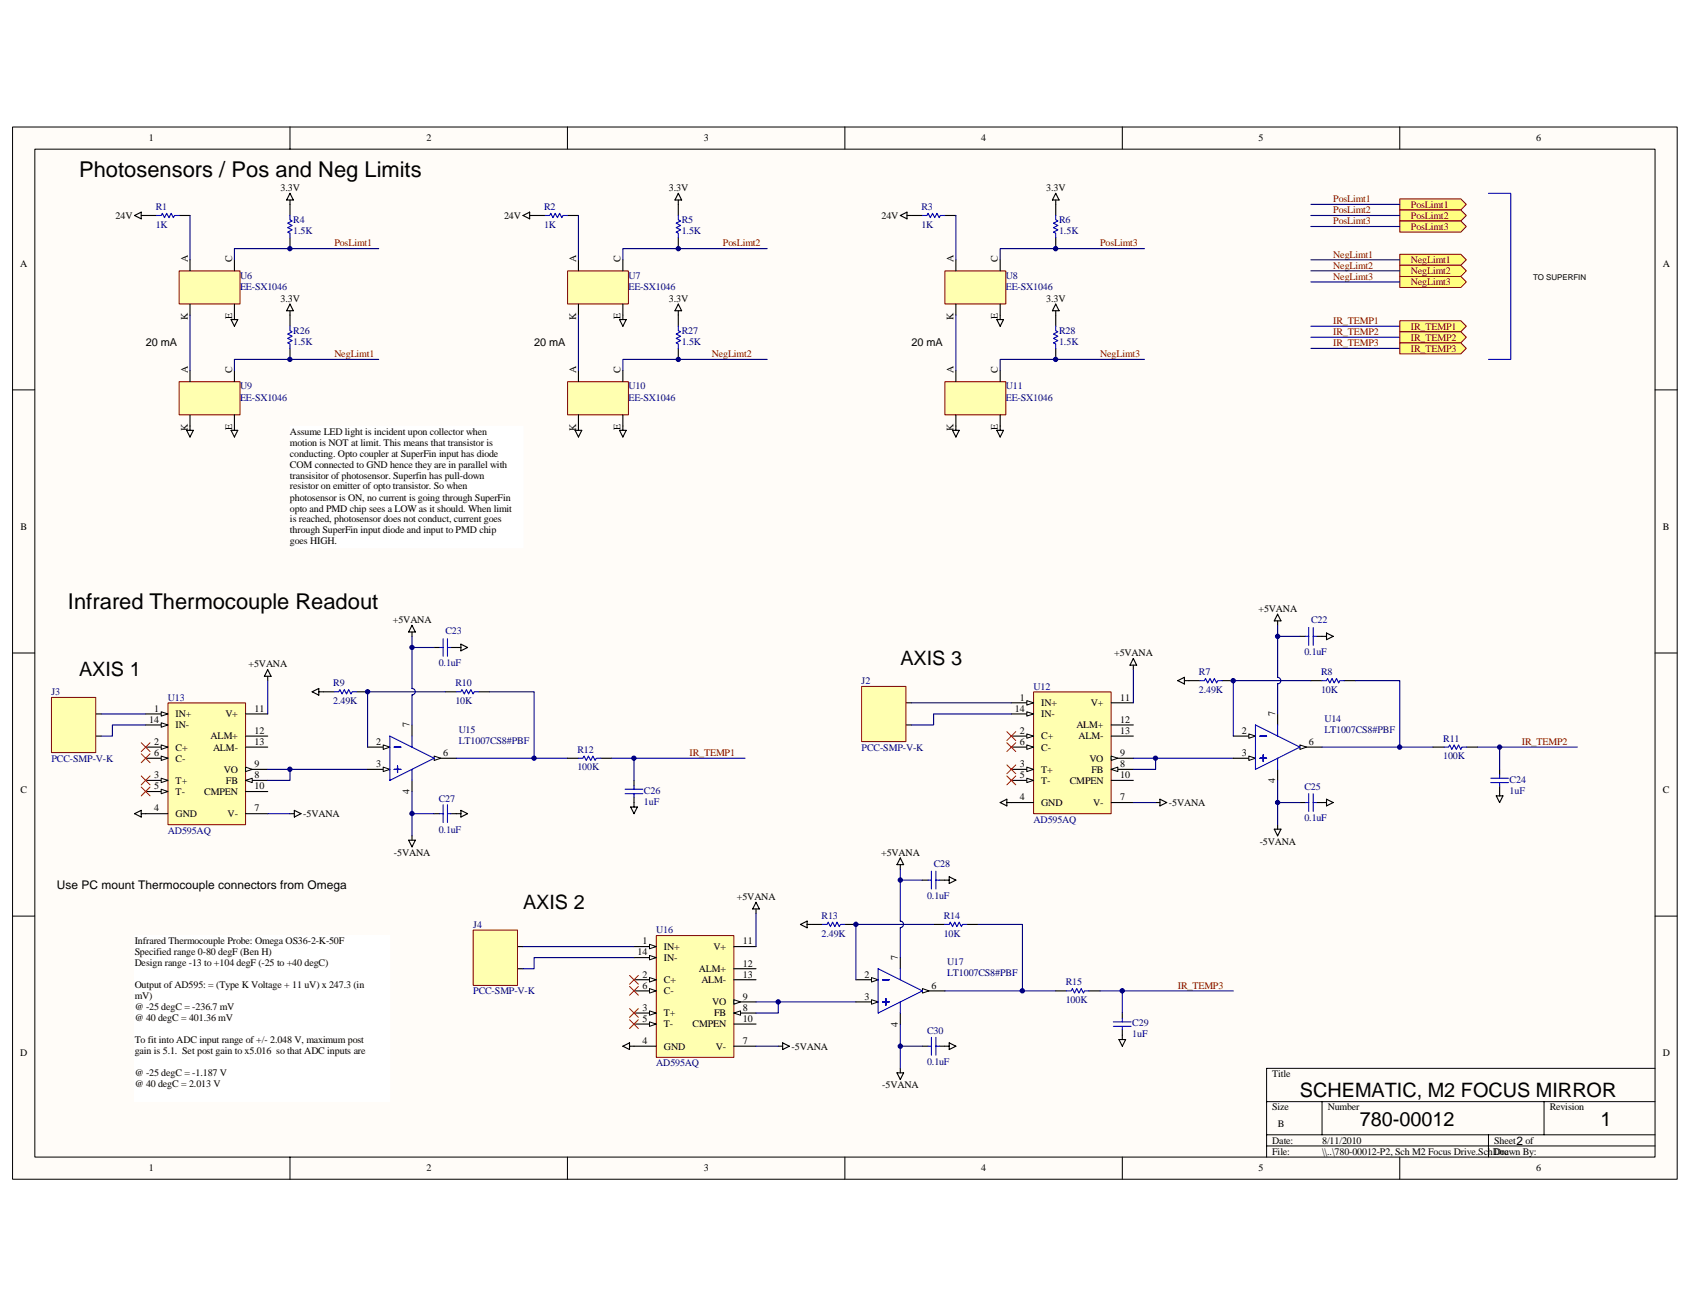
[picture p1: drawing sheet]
<svg xmlns="http://www.w3.org/2000/svg" width="279mm" height="216mm" viewBox="0 0 279 216" stroke-linecap="round" stroke-linejoin="round" font-family="sans-serif">
<path d="M2.1 21h275.2v173.9h-275.2z" fill="#fffcf8"/>
<path d="M2.1 21h275.2v173.9h-275.2z" fill="none" stroke="#000" stroke-width=".17"/>
<path d="M5.8 24.7h267.8v166.6h-267.8z" fill="#fffcf8"/>
<g fill="none" stroke="#000" stroke-width=".17">
<path d="M5.8 24.7h267.8v166.6h-267.8zM47.9 21v3.6M93.8 21v3.6M139.7 21v3.6M185.5 21v3.6M231.4 21v3.6M2.1 64.5h3.6M273.6 64.5h3.7M2.1 107.9h3.6M273.6 107.9h3.7M2.1 151.4h3.6M273.6 151.4h3.7"/>
<path d="M273.6 176.6h-64.2v14.7M47.9 191.3v3.6M93.8 191.3v3.6M139.7 191.3v3.6M185.5 191.3v3.6M209.4 182.1h64.2M209.4 187.6h64.2M209.4 189.4h64.2M218.6 182.1v5.5M231.4 191.3v3.6M246.1 187.6v3.7M255.3 182.1v5.5"/>
</g>
<path d="M27.8 116.2h12.8v20.1h-12.8z" fill="#ffffb0"/>
<path d="M27.8 116.2h12.8v20.1h-12.8z" fill="none" stroke="#800000" stroke-width=".17"/>
<path d="M24.1 118h3.6" fill="none" stroke="#000" stroke-width=".18"/>
<path d="M26.6 117.7l1.1 .3-1.1 .4z" fill="#fffcf8" stroke="#000" stroke-width=".17"/>
<path d="M24.1 123.5h3.6" fill="none" stroke="#000" stroke-width=".18"/>
<path d="M26.6 123.1l1.1 .4-1.1 .4z" fill="#fffcf8" stroke="#000" stroke-width=".17"/>
<path d="M24.1 129h3.6" fill="none" stroke="#000" stroke-width=".18"/>
<path d="M26.6 128.7l1.1 .3-1.1 .4z" fill="#fffcf8" stroke="#000" stroke-width=".17"/>
<path d="M24.1 134.5h3.6M24.1 130.9h3.6" fill="none" stroke="#000" stroke-width=".18"/>
<path d="M26.6 130.5l1.1 .4-1.1 .3z" fill="#fffcf8" stroke="#000" stroke-width=".17"/>
<path d="M24.1 125.3h3.6" fill="none" stroke="#000" stroke-width=".18"/>
<path d="M26.6 125l1.1 .3-1.1 .4z" fill="#fffcf8" stroke="#000" stroke-width=".17"/>
<path d="M40.6 134.5h3.7M40.6 129h3.7" fill="none" stroke="#000" stroke-width=".18"/>
<path d="M40.6 129l1.1-.3v.7z" fill="#fffcf8" stroke="#000" stroke-width=".17"/>
<path d="M40.6 127.2h3.7" fill="none" stroke="#000" stroke-width=".18"/>
<path d="M40.6 126.8l1.1 .4-1.1 .4z" fill="#fffcf8" stroke="#000" stroke-width=".17"/>
<path d="M24.1 119.8h3.6M40.6 118h3.7M40.6 130.9h3.7M40.6 121.7h3.7M40.6 123.5h3.7" fill="none" stroke="#000" stroke-width=".18"/>
<path d="M26.6 119.5l1.1 .3-1.1 .4z" fill="#fffcf8" stroke="#000" stroke-width=".17"/>
<path d="M44.3 127.2h16.5M47.9 127.2v1.8h-3.6" fill="none" stroke="#000080" stroke-width=".18"/>
<path d="M22.2 134.5l1.1-.5v1.1zM23.3 134.5h.8M60.8 123.5h3.7" fill="none" stroke="#000" stroke-width=".18"/>
<path d="M63.4 123.1l1.1 .4-1.1 .4z" fill="#fffcf8" stroke="#000" stroke-width=".17"/>
<path d="M60.8 127.2h3.7" fill="none" stroke="#000" stroke-width=".18"/>
<path d="M63.4 126.8l1.1 .4-1.1 .4z" fill="#fffcf8" stroke="#000" stroke-width=".17"/>
<path d="M68.1 129v1.9M71.8 125.3h3.7" fill="none" stroke="#000" stroke-width=".18"/>
<path d="M71.8 125l1.1 .3-1.1 .4z" fill="#fffcf8" stroke="#000" stroke-width=".17"/>
<g fill="none" stroke="#000" stroke-width=".18">
<path d="M44.3 110.7l.5 1.1h-1.1zM44.3 111.8v.7M51.6 114.4l1.1-.6v1.1zM52.7 114.4h2.6M58.9 114.4h1.9M68.1 104.5v.7M68.1 119.8v1.9M68.1 103.4l.6 1.1h-1.1zM71.8 107h.9M73.6 114.4h1.9M74.5 107h1.7M76.2 106.5l1.1 .5-1.1 .6z"/>
<path d="M79.1 114.4h1.9M47.9 134.5h.8M48.7 134l1.1 .5-1.1 .6zM67.6 138.9h1.1l-.6 1.1zM68.1 138.2v.7M71.8 134.5h.9M74.5 134.5h1.7M76.2 134l1.1 .5-1.1 .6z"/>
</g>
<g fill="none" stroke="#00f" stroke-width=".18">
<path d="M55.3 114.4h.7l.2-.4 .4 .7 .3-.7 .4 .7 .4-.7 .3 .7 .2-.3h.7M72.7 107h.6M73.3 105.6v2.9M74 105.6v2.9M74 107h.5M75.5 114.4h.7l.2-.4 .4 .7 .3-.7 .4 .7 .4-.7 .3 .7 .2-.3h.7M64.5 121.7l7.3 3.6-7.3 3.7zM65.2 123.5h1.1M65.2 127.2h1.1M65.7 126.6v1.1M68.1 121.7v1.8M68.1 127.2v1.8"/>
<path d="M72.7 134.5h.6M73.3 133v3M74 133v3M74 134.5h.5"/>
</g>
<path d="M44.3 112.5v5.5M68.1 105.2v8.6a.53 .53 0 0 1 .5 .5 .53 .53 0 0 1-.5 .6M68.1 114.9v4.9M68.1 107h3.7M73.6 114.4h-12.8v9.1M81 114.4h7.3v10.9h-12.8M44.3 134.5h3.6M68.1 134.5h3.7M68.1 130.9v7.3M88.3 125.3h5.5" fill="none" stroke="#000080" stroke-width=".18"/>
<path d="M22.3 154.7h42.2v27.4h-42.2z" fill="#fff"/>
<path d="M22.3 154.7h42.2v27.4h-42.2z" fill="none" stroke="#fff" stroke-width=".17"/>
<path d="M93.8 125.3h1.8M99.3 125.3h1.8M104.3 133.4h1.1l-.6 1.1zM104.8 129v.9M104.8 131.8v1.6" fill="none" stroke="#000" stroke-width=".18"/>
<path d="M95.6 125.3h.8l.2-.3 .3 .7 .4-.7 .4 .7 .3-.7 .4 .7 .2-.4h.7M103.3 130.5h3M103.3 131.2h3M104.8 129.9v.6M104.8 131.2v.6" fill="none" stroke="#00f" stroke-width=".18"/>
<path d="M101.1 125.3h22.1M104.8 125.3v3.7" fill="none" stroke="#000080" stroke-width=".18"/>
<path d="M108.5 154.7h12.8v20.1h-12.8z" fill="#ffffb0"/>
<path d="M108.5 154.7h12.8v20.1h-12.8z" fill="none" stroke="#800000" stroke-width=".17"/>
<path d="M104.8 156.5h3.7" fill="none" stroke="#000" stroke-width=".18"/>
<path d="M107.4 156.1l1.1 .4-1.1 .3z" fill="#fffcf8" stroke="#000" stroke-width=".17"/>
<path d="M104.8 162h3.7" fill="none" stroke="#000" stroke-width=".18"/>
<path d="M107.4 161.6l1.1 .4-1.1 .3z" fill="#fffcf8" stroke="#000" stroke-width=".17"/>
<path d="M104.8 167.5h3.7" fill="none" stroke="#000" stroke-width=".18"/>
<path d="M107.4 167.1l1.1 .4-1.1 .3z" fill="#fffcf8" stroke="#000" stroke-width=".17"/>
<path d="M104.8 173h3.7M104.8 169.3h3.7" fill="none" stroke="#000" stroke-width=".18"/>
<path d="M107.4 168.9l1.1 .4-1.1 .4z" fill="#fffcf8" stroke="#000" stroke-width=".17"/>
<path d="M104.8 163.8h3.7" fill="none" stroke="#000" stroke-width=".18"/>
<path d="M107.4 163.4l1.1 .4-1.1 .4z" fill="#fffcf8" stroke="#000" stroke-width=".17"/>
<path d="M121.3 173h3.7M121.3 167.5h3.7" fill="none" stroke="#000" stroke-width=".18"/>
<path d="M121.3 167.5l1.1-.4v.7z" fill="#fffcf8" stroke="#000" stroke-width=".17"/>
<path d="M121.3 165.6h3.7" fill="none" stroke="#000" stroke-width=".18"/>
<path d="M121.3 165.3l1.1 .3-1.1 .4z" fill="#fffcf8" stroke="#000" stroke-width=".17"/>
<path d="M104.8 158.3h3.7M121.3 156.5h3.7M121.3 169.3h3.7M121.3 160.1h3.7M121.3 162h3.7" fill="none" stroke="#000" stroke-width=".18"/>
<path d="M107.4 157.9l1.1 .4-1.1 .4z" fill="#fffcf8" stroke="#000" stroke-width=".17"/>
<path d="M125 165.6h16.5M128.7 165.6v1.9h-3.7" fill="none" stroke="#000080" stroke-width=".18"/>
<path d="M103 173l1.1-.6v1.1zM104.1 173h.7M141.5 162h3.7" fill="none" stroke="#000" stroke-width=".18"/>
<path d="M144.1 161.6l1.1 .4-1.1 .3z" fill="#fffcf8" stroke="#000" stroke-width=".17"/>
<path d="M141.5 165.6h3.7" fill="none" stroke="#000" stroke-width=".18"/>
<path d="M144.1 165.3l1.1 .3-1.1 .4z" fill="#fffcf8" stroke="#000" stroke-width=".17"/>
<path d="M148.8 167.5v1.8M152.5 163.8h3.7" fill="none" stroke="#000" stroke-width=".18"/>
<path d="M152.5 163.4l1.1 .4-1.1 .4z" fill="#fffcf8" stroke="#000" stroke-width=".17"/>
<g fill="none" stroke="#000" stroke-width=".18">
<path d="M125 149.2l.5 1.1h-1.1zM125 150.3v.7M132.3 152.8l1.1-.5v1.1zM133.4 152.8h2.6M139.7 152.8h1.8M148.8 142.9v.8M148.8 158.3v1.8M148.8 141.8l.6 1.1h-1.1zM152.5 145.5h.9M154.3 152.8h1.9M155.3 145.5h1.6M156.9 144.9l1.1 .6-1.1 .5z"/>
<path d="M159.9 152.8h1.8M128.7 173h.7M129.4 172.4l1.1 .6-1.1 .5zM148.3 177.4h1.1l-.6 1.1zM148.8 176.6v.8M152.5 173h.9M155.3 173h1.6M156.9 172.4l1.1 .6-1.1 .5zM174.5 163.8h1.9M180 163.8h1.9M185 171.9h1.1l-.6 1.1zM185.5 167.5v.9"/>
<path d="M185.5 170.2v1.7"/>
</g>
<g fill="none" stroke="#00f" stroke-width=".18">
<path d="M136 152.8h.7l.2-.4 .4 .8 .3-.8 .4 .8 .4-.8 .3 .8 .2-.4h.8M153.4 145.5h.6M154 144v3M154.7 144v3M154.7 145.5h.6M156.2 152.8h.7l.2-.4 .4 .8 .3-.8 .4 .8 .4-.8 .3 .8 .2-.4h.8M145.2 160.1l7.3 3.7-7.3 3.7zM145.9 162h1.1M145.9 165.6h1.1M146.5 165.1v1.1M148.8 160.1v1.9M148.8 165.6v1.9"/>
<path d="M153.4 173h.6M154 171.5v2.9M154.7 171.5v2.9M154.7 173h.6M176.4 163.8h.7l.2-.4 .4 .8 .3-.8 .4 .8 .4-.8 .3 .8 .2-.4h.7M184.1 168.9h2.9M184.1 169.7h2.9M185.5 168.4v.5M185.5 169.7v.5"/>
</g>
<path d="M125 151v5.5M148.8 143.7v8.6a.54 .54 0 0 1 .6 .5 .54 .54 0 0 1-.6 .6M148.8 153.4v4.9M148.8 145.5h3.7M154.3 152.8h-12.8v9.2M161.7 152.8h7.3v11h-12.8M125 173h3.7M148.8 173h3.7M148.8 169.3v7.3M169 163.8h5.5M181.9 163.8h22M185.5 163.8v3.7" fill="none" stroke="#000080" stroke-width=".18"/>
<path d="M170.9 114.4h12.8v20.1h-12.8z" fill="#ffffb0"/>
<path d="M170.9 114.4h12.8v20.1h-12.8z" fill="none" stroke="#800000" stroke-width=".17"/>
<path d="M167.2 116.2h3.7" fill="none" stroke="#000" stroke-width=".18"/>
<path d="M169.8 115.8l1.1 .4-1.1 .4z" fill="#fffcf8" stroke="#000" stroke-width=".17"/>
<path d="M167.2 121.7h3.7" fill="none" stroke="#000" stroke-width=".18"/>
<path d="M169.8 121.3l1.1 .4-1.1 .3z" fill="#fffcf8" stroke="#000" stroke-width=".17"/>
<path d="M167.2 127.2h3.7" fill="none" stroke="#000" stroke-width=".18"/>
<path d="M169.8 126.8l1.1 .4-1.1 .4z" fill="#fffcf8" stroke="#000" stroke-width=".17"/>
<path d="M167.2 132.7h3.7M167.2 129h3.7" fill="none" stroke="#000" stroke-width=".18"/>
<path d="M169.8 128.7l1.1 .3-1.1 .4z" fill="#fffcf8" stroke="#000" stroke-width=".17"/>
<path d="M167.2 123.5h3.7" fill="none" stroke="#000" stroke-width=".18"/>
<path d="M169.8 123.1l1.1 .4-1.1 .4z" fill="#fffcf8" stroke="#000" stroke-width=".17"/>
<path d="M183.7 132.7h3.7M183.7 127.2h3.7" fill="none" stroke="#000" stroke-width=".18"/>
<path d="M183.7 127.2l1.1-.4v.8z" fill="#fffcf8" stroke="#000" stroke-width=".17"/>
<path d="M183.7 125.3h3.7" fill="none" stroke="#000" stroke-width=".18"/>
<path d="M183.7 125l1.1 .3-1.1 .4z" fill="#fffcf8" stroke="#000" stroke-width=".17"/>
<path d="M167.2 118h3.7M183.7 116.2h3.7M183.7 119.8h3.7M183.7 129h3.7M183.7 121.7h3.7" fill="none" stroke="#000" stroke-width=".18"/>
<path d="M169.8 117.7l1.1 .3-1.1 .4z" fill="#fffcf8" stroke="#000" stroke-width=".17"/>
<path d="M187.4 125.3h16.5M191.1 125.3v1.9h-3.7" fill="none" stroke="#000080" stroke-width=".18"/>
<path d="M165.4 132.7l1.1-.6v1.1zM166.5 132.7h.7M203.9 121.7h3.7" fill="none" stroke="#000" stroke-width=".18"/>
<path d="M206.5 121.3l1.1 .4-1.1 .3z" fill="#fffcf8" stroke="#000" stroke-width=".17"/>
<path d="M203.9 125.3h3.7" fill="none" stroke="#000" stroke-width=".18"/>
<path d="M206.5 125l1.1 .3-1.1 .4z" fill="#fffcf8" stroke="#000" stroke-width=".17"/>
<path d="M211.2 127.2v1.8M214.9 123.5h3.7" fill="none" stroke="#000" stroke-width=".18"/>
<path d="M214.9 123.1l1.1 .4-1.1 .4z" fill="#fffcf8" stroke="#000" stroke-width=".17"/>
<g fill="none" stroke="#000" stroke-width=".18">
<path d="M12.9 117.1l-.8 .9 1 1.1M13.1 118h3.6M13.1 118l.9 .9M14 117.1l-.9 .9M187.4 108.9l.5 1.1h-1.1zM187.4 110v.7M194.7 112.5l1.1-.5v1.1zM195.8 112.5h2.6M202.1 112.5h1.8M211.2 102.6v.8M211.2 118v1.8M211.2 101.5l.6 1.1h-1.1z"/>
<path d="M214.9 105.2h.9M216.7 112.5h1.9M217.7 105.2h1.6M219.3 104.6l1.1 .6-1.1 .5zM222.2 112.5h1.9M12.9 120.8l-.8 .9 1 1.1M13.1 121.7h3.6M13.1 121.7l.9 .9M14 120.8l-.9 .9M191.1 132.7h.7M191.8 132.1l1.1 .6-1.1 .5zM210.7 137.1h1.1l-.6 1.1z"/>
<path d="M211.2 136.3v.8M214.9 132.7h.9M217.7 132.7h1.6M219.3 132.1l1.1 .6-1.1 .5zM236.9 123.5h1.9M242.4 123.5h1.9M247.4 131.6h1.1l-.6 1.1zM247.9 127.2v.9M247.9 129.9v1.7"/>
</g>
<g fill="none" stroke="#00f" stroke-width=".18">
<path d="M198.4 112.5h.7l.2-.3 .4 .7 .3-.7 .4 .7 .4-.7 .3 .7 .2-.4h.8M207.6 119.8l7.3 3.7-7.3 3.7zM211.2 119.8v1.9M215.8 105.2h.6M216.4 103.7v3M217.1 103.7v3M217.1 105.2h.6M218.6 112.5h.7l.2-.3 .4 .7 .3-.7 .4 .7 .4-.7 .3 .7 .2-.4h.7M208.3 121.7h1.1M208.3 125.3h1.1M208.9 124.8v1.1M211.2 125.3v1.9"/>
<path d="M215.8 132.7h.6M216.4 131.2v2.9M217.1 131.2v2.9M217.1 132.7h.6M238.8 123.5h.7l.2-.4 .3 .8 .4-.8 .4 .8 .3-.8 .4 .8 .2-.4h.7M246.5 128.7h2.9M246.5 129.4h2.9M247.9 128.1v.6M247.9 129.4v.5"/>
</g>
<path d="M187.4 110.7v5.5M211.2 103.4v8.6a.54 .54 0 0 1 .6 .5 .54 .54 0 0 1-.6 .6M211.2 113.1v4.9M211.2 105.2h3.7M216.7 112.5h-12.8v9.2M224.1 112.5h7.3v11h-12.8M187.4 132.7h3.7M211.2 132.7h3.7M211.2 129v7.3M231.4 123.5h5.5M244.3 123.5h16.5M247.9 123.5v3.7" fill="none" stroke="#000080" stroke-width=".18"/>
<path d="M8.5 115.3h7.3v9.1h-7.3z" fill="#ffffb0"/>
<path d="M8.5 115.3h7.3v9.1h-7.3z" fill="none" stroke="#800000" stroke-width=".17"/>
<path d="M82.6 159.2l-.7 .9 .9 1.1M82.6 155.6l-.7 .9 .9 1.1M82.8 156.5h3.7M82.8 156.5l.9 .9M83.7 159.2l-.9 .9M83.7 155.6l-.9 .9M82.8 160.1h3.7M82.8 160.1l.9 1" fill="none" stroke="#000" stroke-width=".18"/>
<path d="M78.3 153.8h7.3v9.1h-7.3z" fill="#ffffb0"/>
<path d="M78.2 153.8h7.4v9.1h-7.4z" fill="none" stroke="#800000" stroke-width=".17"/>
<path d="M146.8 118.9l-.7 .9 .9 1.1M146.8 115.3l-.7 .9 .9 1.1M147 119.8h3.7M147 119.8l.9 1M147 116.2h3.7M147 116.2l.9 .9M147.9 118.9l-.9 .9M147.9 115.3l-.9 .9" fill="none" stroke="#000" stroke-width=".18"/>
<path d="M142.5 113.5h7.3v9.1h-7.3z" fill="#ffffb0"/>
<path d="M142.5 113.5h7.3v9.1h-7.3z" fill="none" stroke="#800000" stroke-width=".17"/>
<path d="M16.7 118h7.4M24.1 119.8h-5.5v1.9h-1.9M150.7 116.2h16.5M167.2 118h-12.9v1.8h-3.6M86.5 156.5h18.3M104.8 158.3h-16.5v1.8h-1.8" fill="none" stroke="#000080" stroke-width=".18"/>
<g fill="#ffff80" stroke="#800000" stroke-width=".17">
<path d="M231.4 32.9h10.1l.9 .9-.9 .9h-10.1z" fill-rule="evenodd"/>
<path d="M231.4 34.7h10.1l.9 .9-.9 .9h-10.1z" fill-rule="evenodd"/>
<path d="M231.4 36.5h10.1l.9 .9-.9 1h-10.1z" fill-rule="evenodd"/>
<path d="M231.4 42h10.1l.9 .9-.9 1h-10.1z" fill-rule="evenodd"/>
<path d="M231.4 43.9h10.1l.9 .9-.9 .9h-10.1z" fill-rule="evenodd"/>
<path d="M231.4 45.7h10.1l.9 .9-.9 .9h-10.1z" fill-rule="evenodd"/>
</g>
<path d="M216.7 33.8h14.7M216.7 35.6h14.7M216.7 37.4h14.7M216.7 42.9h14.7M216.7 44.8h14.7M216.7 46.6h14.7M216.7 53.9h14.7M216.7 55.8h14.7M216.7 57.6h14.7" fill="none" stroke="#000080" stroke-width=".18"/>
<path d="M246.1 32h3.7v27.4h-3.7" fill="none" stroke="#00f" stroke-width=".18"/>
<g fill="#ffff80" stroke="#800000" stroke-width=".17">
<path d="M231.4 53h10.1l.9 .9-.9 .9h-10.1z" fill-rule="evenodd"/>
<path d="M231.4 54.8h10.1l.9 1-.9 .9h-10.1z" fill-rule="evenodd"/>
<path d="M231.4 56.7h10.1l.9 .9-.9 .9h-10.1z" fill-rule="evenodd"/>
</g>
<path d="M30.5 46.6h2l-1.1 1.8zM30.5 48.4h2M31.4 44.8v1.8M31.4 48.4v1.9M32.7 47.2l1.8 1.2M34.5 47.2l1.9 1.2M36.9 48.1l1.9 1.3v.9M36.9 45.9v3.3M38.8 44.8v.9l-1.9 1.3" fill="none" stroke="#00f" stroke-width=".18"/>
<g fill="#00f" stroke="#00f" stroke-width=".17">
<path d="M38.2 48.4l.6 1-1.1-.2z"/>
<path d="M35.8 47.5l.6 .9-1.1-.1z"/>
<path d="M34 47.5l.5 .9-1.1-.1z"/>
</g>
<path d="M29.6 44.8h10.1v5.4h-10.1z" fill="#ffffb0"/>
<path d="M29.6 44.8h10.1v5.4h-10.1z" fill="none" stroke="#800000" stroke-width=".17"/>
<path d="M31.4 42.9v1.9M31.4 50.3v1.8M38.8 42.9v1.9M38.8 50.3v1.8" fill="none" stroke="#000" stroke-width=".18"/>
<path d="M30.5 64.9h2l-1.1 1.9zM30.5 66.8h2M31.4 63.1v1.8M31.4 66.8v1.8M32.7 65.5l1.8 1.3M34.5 65.5l1.9 1.3M36.9 66.4l1.9 1.3v.9M36.9 64.2v3.3M38.8 63.1v.9l-1.9 1.3" fill="none" stroke="#00f" stroke-width=".18"/>
<g fill="#00f" stroke="#00f" stroke-width=".17">
<path d="M38.2 66.8l.6 .9-1.1-.2z"/>
<path d="M35.8 65.8l.6 1-1.1-.2z"/>
<path d="M34 65.8l.5 1-1.1-.2z"/>
</g>
<path d="M29.6 63.1h10.1v5.5h-10.1z" fill="#ffffb0"/>
<path d="M29.6 63.1h10.1v5.5h-10.1z" fill="none" stroke="#800000" stroke-width=".17"/>
<path d="M47.9 33.1v2.5M47.9 39.3v1.8M47.9 32l.6 1.1h-1.1zM38.2 52.8h1.1l-.5 1.1zM38.8 52.1v.7M31.4 61.3v1.8M31.4 68.6v1.8M38.8 61.3v1.8M38.8 68.6v1.8" fill="none" stroke="#000" stroke-width=".18"/>
<path d="M47.9 35.6v.7l.4 .2-.7 .4 .7 .4-.7 .3 .7 .4-.7 .4 .3 .1v.8" fill="none" stroke="#00f" stroke-width=".18"/>
<path d="M62.6 41.1h-23.8v1.8" fill="none" stroke="#000080" stroke-width=".18"/>
<path d="M48 70.5h38.5v20.1h-38.5z" fill="#fff"/>
<path d="M48 70.4h38.5v20.2h-38.5z" fill="none" stroke="#fff" stroke-width=".17"/>
<path d="M22.2 35.6l1.1-.5v1.1zM23.3 35.6h2.6M29.6 35.6h1.8M47.9 51.4v2.5M47.9 57.6v1.8M47.9 50.3l.6 1.1h-1.1zM30.9 71.1h1.1l-.6 1.1zM31.4 70.4v.7M38.2 71.1h1.1l-.5 1.1zM38.8 70.4v.7" fill="none" stroke="#000" stroke-width=".18"/>
<path d="M25.9 35.6h.7l.2-.3 .4 .7 .4-.7 .3 .7 .4-.7 .4 .7 .2-.4h.7M47.9 53.9v.8l.4 .1-.7 .4 .7 .4-.7 .3 .7 .4-.7 .4 .3 .2v.7M94.7 46.6h2l-1.1 1.8zM94.7 48.4h2M95.6 44.8v1.8M95.6 48.4v1.9M96.9 47.2l1.9 1.2M98.8 47.2l1.8 1.2M101.1 48.1l1.9 1.3v.9M101.1 45.9v3.3M103 44.8v.9l-1.9 1.3" fill="none" stroke="#00f" stroke-width=".18"/>
<path d="M31.4 35.6v7.3M31.4 52.1v9.2M62.6 59.4h-23.8v1.9" fill="none" stroke="#000080" stroke-width=".18"/>
<g fill="#00f" stroke="#00f" stroke-width=".17">
<path d="M102.4 48.4l.6 1-1.1-.2z"/>
<path d="M100 47.5l.6 .9-1.1-.1z"/>
<path d="M98.2 47.5l.6 .9-1.1-.1z"/>
</g>
<path d="M93.9 44.8h10v5.4h-10z" fill="#ffffb0"/>
<path d="M93.8 44.8h10.1v5.4h-10.1z" fill="none" stroke="#800000" stroke-width=".17"/>
<path d="M95.6 42.9v1.9M95.6 50.3v1.8M103 42.9v1.9M103 50.3v1.8" fill="none" stroke="#000" stroke-width=".18"/>
<path d="M94.7 64.9h2l-1.1 1.9zM94.7 66.8h2M95.6 63.1v1.8M95.6 66.8v1.8M96.9 65.5l1.9 1.3M98.8 65.5l1.8 1.3M101.1 66.4l1.9 1.3v.9M101.1 64.2v3.3M103 63.1v.9l-1.9 1.3" fill="none" stroke="#00f" stroke-width=".18"/>
<g fill="#00f" stroke="#00f" stroke-width=".17">
<path d="M102.4 66.8l.6 .9-1.1-.2z"/>
<path d="M100 65.8l.6 1-1.1-.2z"/>
<path d="M98.2 65.8l.6 1-1.1-.2z"/>
</g>
<path d="M93.9 63.1h10v5.5h-10z" fill="#ffffb0"/>
<path d="M93.8 63.1h10.1v5.5h-10.1z" fill="none" stroke="#800000" stroke-width=".17"/>
<g fill="none" stroke="#000" stroke-width=".18">
<path d="M86.5 35.6l1.1-.5v1.1zM87.6 35.6h2.5M93.8 35.6h1.8M112.1 33.1v2.5M112.1 39.3v1.8M112.1 32l.6 1.1h-1.1zM102.4 52.8h1.1l-.5 1.1zM103 52.1v.7M112.1 51.4v2.5M112.1 57.6v1.8M112.1 50.3l.6 1.1h-1.1zM95.1 71.1h1.1l-.6 1.1z"/>
<path d="M95.6 61.3v1.8M95.6 68.6v2.5M102.4 71.1h1.1l-.5 1.1zM103 61.3v1.8M103 68.6v2.5"/>
</g>
<path d="M90.1 35.6h.8l.2-.3 .3 .7 .4-.7 .4 .7 .3-.7 .4 .7 .2-.4h.7M112.1 35.6v.7l.4 .2-.7 .4 .7 .4-.7 .3 .7 .4-.7 .4 .3 .1v.8M112.1 53.9v.8l.4 .1-.7 .4 .7 .4-.7 .3 .7 .4-.7 .4 .3 .2v.7M157.1 46.6h2l-1.1 1.8zM157.1 48.4h2M158 44.8v1.8M158 48.4v1.9M159.3 47.2l1.8 1.2M161.1 47.2l1.9 1.2M163.5 48.1l1.9 1.3v.9M163.5 45.9v3.3M165.4 44.8v.9l-1.9 1.3" fill="none" stroke="#00f" stroke-width=".18"/>
<path d="M95.6 35.6v7.3M95.6 52.1v9.2M126.8 41.1h-23.8v1.8M126.8 59.4h-23.8v1.9" fill="none" stroke="#000080" stroke-width=".18"/>
<g fill="#00f" stroke="#00f" stroke-width=".17">
<path d="M164.8 48.4l.6 1-1.1-.2z"/>
<path d="M162.4 47.5l.6 .9-1.1-.1z"/>
<path d="M160.6 47.5l.5 .9-1.1-.1z"/>
</g>
<path d="M156.2 44.8h10.1v5.4h-10.1z" fill="#ffffb0"/>
<path d="M156.2 44.8h10.1v5.4h-10.1z" fill="none" stroke="#800000" stroke-width=".17"/>
<path d="M158 42.9v1.9M158 50.3v1.8M165.4 42.9v1.9M165.4 50.3v1.8" fill="none" stroke="#000" stroke-width=".18"/>
<path d="M157.1 64.9h2l-1.1 1.9zM157.1 66.8h2M158 63.1v1.8M158 66.8v1.8M159.3 65.5l1.8 1.3M161.1 65.5l1.9 1.3M163.5 66.4l1.9 1.3v.9M163.5 64.2v3.3M165.4 63.1v.9l-1.9 1.3" fill="none" stroke="#00f" stroke-width=".18"/>
<g fill="#00f" stroke="#00f" stroke-width=".17">
<path d="M164.8 66.8l.6 .9-1.1-.2z"/>
<path d="M162.4 65.8l.6 1-1.1-.2z"/>
<path d="M160.6 65.8l.5 1-1.1-.2z"/>
</g>
<path d="M156.2 63.1h10.1v5.5h-10.1z" fill="#ffffb0"/>
<path d="M156.2 63.1h10.1v5.5h-10.1z" fill="none" stroke="#800000" stroke-width=".17"/>
<g fill="none" stroke="#000" stroke-width=".18">
<path d="M148.8 35.6l1.1-.5v1.1zM149.9 35.6h2.6M156.2 35.6h1.8M174.5 33.1v2.5M174.5 39.3v1.8M174.5 32l.6 1.1h-1.1zM164.8 52.8h1.1l-.5 1.1zM165.4 52.1v.7M174.5 51.4v2.5M174.5 57.6v1.8M174.5 50.3l.6 1.1h-1.1zM157.5 71.1h1.1l-.6 1.1z"/>
<path d="M158 61.3v1.8M158 68.6v2.5M164.8 71.1h1.1l-.5 1.1zM165.4 61.3v1.8M165.4 68.6v2.5"/>
</g>
<path d="M152.5 35.6h.7l.2-.3 .4 .7 .4-.7 .3 .7 .4-.7 .4 .7 .1-.4h.8M174.5 35.6v.7l.4 .2-.7 .4 .7 .4-.7 .3 .7 .4-.7 .4 .3 .1v.8M174.5 53.9v.8l.4 .1-.7 .4 .7 .4-.7 .3 .7 .4-.7 .4 .3 .2v.7" fill="none" stroke="#00f" stroke-width=".18"/>
<path d="M158 35.6v7.3M158 52.1v9.2M189.2 41.1h-23.8v1.8M189.2 59.4h-23.8v1.9" fill="none" stroke="#000080" stroke-width=".18"/>
<g fill="none" stroke="#f00" stroke-width=".17">
<path d="M23.3 122.8l1.5 1.4M23.3 124.6l1.5 1.5M23.3 128.3l1.5 1.5M23.3 130.1l1.5 1.5M24.8 122.8l-1.5 1.4M24.8 124.6l-1.5 1.5M24.8 128.3l-1.5 1.5M24.8 130.1l-1.5 1.5M166.5 120.9l1.4 1.5M166.5 122.8l1.4 1.4M166.5 126.4l1.4 1.5M166.5 128.3l1.4 1.5"/>
<path d="M167.9 120.9l-1.4 1.5M167.9 122.8l-1.4 1.4M167.9 126.4l-1.4 1.5M167.9 128.3l-1.4 1.5M104.1 168.6l1.4 1.4M104.1 166.7l1.4 1.5M104.1 163.1l1.4 1.4M104.1 161.2l1.4 1.5M105.5 168.6l-1.4 1.4M105.5 166.7l-1.4 1.5M105.5 163.1l-1.4 1.4M105.5 161.2l-1.4 1.5"/>
</g>
<g fill="#000080" stroke="#000080" stroke-width=".17">
<circle cx="47.9" cy="127.2" r=".36"/>
<circle cx="47.9" cy="59.4" r=".36"/>
<circle cx="47.9" cy="41.1" r=".36"/>
<circle cx="60.8" cy="114.4" r=".35"/>
<circle cx="68.1" cy="134.5" r=".36"/>
<circle cx="68.1" cy="107" r=".36"/>
<circle cx="88.3" cy="125.3" r=".35"/>
<circle cx="104.8" cy="125.3" r=".35"/>
<circle cx="112.1" cy="59.4" r=".36"/>
<circle cx="112.1" cy="41.1" r=".36"/>
<circle cx="128.7" cy="165.6" r=".36"/>
<circle cx="141.5" cy="152.8" r=".36"/>
<circle cx="148.8" cy="173" r=".36"/>
<circle cx="148.8" cy="145.5" r=".36"/>
<circle cx="169" cy="163.8" r=".36"/>
<circle cx="174.5" cy="59.4" r=".36"/>
<circle cx="174.5" cy="41.1" r=".36"/>
<circle cx="185.5" cy="163.8" r=".36"/>
<circle cx="191" cy="125.3" r=".35"/>
<circle cx="203.9" cy="112.5" r=".36"/>
<circle cx="211.2" cy="132.7" r=".35"/>
<circle cx="211.2" cy="105.2" r=".36"/>
<circle cx="231.4" cy="123.5" r=".36"/>
<circle cx="247.9" cy="123.5" r=".35"/>
</g>
<g font-size="3.6">
<text x="13.1" y="29.3">Photosensors / Pos and Neg Limits</text>
<text x="11.2" y="100.8">Infrared Thermocouple Readout</text>
</g>
<g font-size="3.3">
<text x="13.1" y="111.8">AXIS 1</text>
<text x="148.9" y="110">AXIS 3</text>
<text x="86.5" y="150.3">AXIS 2</text>
<text x="214.9" y="181.4">SCHEMATIC, M2 FOCUS MIRROR</text>
<text x="224.8" y="186.2">780-00012</text>
<text x="264.6" y="186.2">1</text>
</g>
<g font-size="2">
<text x="9.4" y="146.9">Use PC mount Thermocouple connectors from Omega</text>
<text x="250.7" y="189.2">2</text>
</g>
<g font-size="1.8">
<text x="24.1" y="57.2">20 mA</text>
<text x="88.3" y="57.2">20 mA</text>
<text x="150.7" y="57.2">20 mA</text>
</g>
<g font-size="1.7">
<text x="24.6" y="23.3">1</text>
<text x="70.5" y="23.3">2</text>
<text x="116.4" y="23.3">3</text>
<text x="162.2" y="23.3">4</text>
<text x="208.1" y="23.3">5</text>
<text x="254" y="23.3">6</text>
<text x="46.4" y="31.6">3.3V</text>
<text x="110.6" y="31.6">3.3V</text>
<text x="173" y="31.6">3.3V</text>
<text x="19.1" y="36.2">24V</text>
<text x="83.3" y="36.2">24V</text>
<text x="145.7" y="36.2">24V</text>
<text x="3.3" y="44.2">A</text>
<text x="31" y="43.3" transform="rotate(-90 31 43.3)">A</text>
<text x="38.4" y="43.3" transform="rotate(-90 38.4 43.3)">C</text>
<text x="95.2" y="43.3" transform="rotate(-90 95.2 43.3)">A</text>
<text x="102.6" y="43.3" transform="rotate(-90 102.6 43.3)">C</text>
<text x="157.6" y="43.3" transform="rotate(-90 157.6 43.3)">A</text>
<text x="165" y="43.3" transform="rotate(-90 165 43.3)">C</text>
<text x="274.9" y="44.2">A</text>
<text x="31" y="52.9" transform="rotate(-90 31 52.9)">K</text>
<text x="38.4" y="52.7" transform="rotate(-90 38.4 52.7)">E</text>
<text x="46.4" y="49.9">3.3V</text>
<text x="95.2" y="52.9" transform="rotate(-90 95.2 52.9)">K</text>
<text x="102.6" y="52.7" transform="rotate(-90 102.6 52.7)">E</text>
<text x="110.6" y="49.9">3.3V</text>
<text x="157.6" y="52.9" transform="rotate(-90 157.6 52.9)">K</text>
<text x="165" y="52.7" transform="rotate(-90 165 52.7)">E</text>
<text x="173" y="49.9">3.3V</text>
<text x="31" y="61.6" transform="rotate(-90 31 61.6)">A</text>
<text x="38.4" y="61.6" transform="rotate(-90 38.4 61.6)">C</text>
<text x="95.2" y="61.6" transform="rotate(-90 95.2 61.6)">A</text>
<text x="102.6" y="61.6" transform="rotate(-90 102.6 61.6)">C</text>
<text x="157.6" y="61.6" transform="rotate(-90 157.6 61.6)">A</text>
<text x="165" y="61.6" transform="rotate(-90 165 61.6)">C</text>
<text x="31" y="71.2" transform="rotate(-90 31 71.2)">K</text>
<text x="38.4" y="71.1" transform="rotate(-90 38.4 71.1)">E</text>
<text x="47.9" y="71.9">Assume LED light is incident upon collector when</text>
<text x="95.2" y="71.2" transform="rotate(-90 95.2 71.2)">K</text>
<text x="102.6" y="71.1" transform="rotate(-90 102.6 71.1)">E</text>
<text x="157.6" y="71.2" transform="rotate(-90 157.6 71.2)">K</text>
<text x="165" y="71.1" transform="rotate(-90 165 71.1)">E</text>
<text x="47.9" y="73.7">motion is NOT at limit. This means that transistor is</text>
<text x="47.9" y="75.5">conducting. Opto coupler at SuperFin input has diode</text>
<text x="47.9" y="77.3">COM connected to GND hence they are in parallel with</text>
<text x="47.9" y="79.1">transisitor of photosensor. Superfin has pull-down</text>
<text x="47.9" y="80.9">resistor on emitter of opto transistor. So when</text>
<text x="47.9" y="82.7">photosensor is ON, no current is going through SuperFin</text>
<text x="3.4" y="87.7">B</text>
<text x="47.9" y="84.6">opto and PMD chip sees a LOW as it should. When limit</text>
<text x="47.9" y="86.4">is reached, photosensor does not conduct, current goes</text>
<text x="47.9" y="88.2">through SuperFin input diode and input to PMD chip</text>
<text x="274.9" y="87.7">B</text>
<text x="47.9" y="90">goes HIGH.</text>
<text x="208.1" y="101.2">+5VANA</text>
<text x="65" y="103">+5VANA</text>
<text x="41.1" y="110.3">+5VANA</text>
<text x="184.2" y="108.5">+5VANA</text>
<text x="24.7" y="119.5">14</text>
<text x="25.5" y="117.7">1</text>
<text x="29" y="118.6">IN+</text>
<text x="37.3" y="118.6">V+</text>
<text x="42.1" y="117.7">11</text>
<text x="167.8" y="117.7">14</text>
<text x="168.6" y="115.8">1</text>
<text x="172.1" y="116.8">IN+</text>
<text x="172.1" y="118.6">IN-</text>
<text x="180.4" y="116.8">V+</text>
<text x="185.2" y="115.8">11</text>
<text x="185.2" y="119.5">12</text>
<text x="210.8" y="118.4" transform="rotate(-90 210.8 118.4)">7</text>
<text x="25.5" y="123.1">2</text>
<text x="25.5" y="125">6</text>
<text x="29" y="124.1">C+</text>
<text x="29" y="125.9">C-</text>
<text x="29" y="120.4">IN-</text>
<text x="34.8" y="122.2">ALM+</text>
<text x="35.2" y="124.1">ALM-</text>
<text x="42.1" y="123.1">13</text>
<text x="42.1" y="121.3">12</text>
<text x="62.2" y="123.1">2</text>
<text x="67.7" y="120.2" transform="rotate(-90 67.7 120.2)">7</text>
<text x="73.3" y="125">6</text>
<text x="168.6" y="121.3">2</text>
<text x="168.6" y="123.1">6</text>
<text x="172.1" y="122.2">C+</text>
<text x="172.1" y="124.1">C-</text>
<text x="177.9" y="120.4">ALM+</text>
<text x="178.3" y="122.2">ALM-</text>
<text x="180.1" y="125.9">VO</text>
<text x="185.2" y="125">9</text>
<text x="185.2" y="121.3">13</text>
<text x="205.3" y="121.3">2</text>
<text x="205.3" y="125">3</text>
<text x="216.4" y="123.1">6</text>
<text x="3.4" y="131.1">C</text>
<text x="25.5" y="128.7">3</text>
<text x="25.5" y="130.5">5</text>
<text x="29" y="129.6">T+</text>
<text x="29" y="131.4">T-</text>
<text x="33.8" y="131.4">CMPEN</text>
<text x="37" y="127.7">VO</text>
<text x="37.4" y="129.6">FB</text>
<text x="42.1" y="128.7">8</text>
<text x="42.1" y="126.8">9</text>
<text x="42.1" y="130.5">10</text>
<text x="62.2" y="126.8">3</text>
<text x="67.7" y="131.3" transform="rotate(-90 67.7 131.3)">4</text>
<text x="168.6" y="126.8">3</text>
<text x="168.6" y="128.7">5</text>
<text x="172.1" y="127.7">T+</text>
<text x="172.1" y="129.6">T-</text>
<text x="176.9" y="129.6">CMPEN</text>
<text x="180.5" y="127.7">FB</text>
<text x="185.2" y="126.8">8</text>
<text x="185.2" y="128.7">10</text>
<text x="210.8" y="129.5" transform="rotate(-90 210.8 129.5)">4</text>
<text x="274.9" y="131.1">C</text>
<text x="25.5" y="134.1">4</text>
<text x="29" y="135.1">GND</text>
<text x="37.6" y="135.1">V-</text>
<text x="42.1" y="134.1">7</text>
<text x="50.1" y="135.1">-5VANA</text>
<text x="168.6" y="132.3">4</text>
<text x="172.1" y="133.2">GND</text>
<text x="180.7" y="133.2">V-</text>
<text x="185.2" y="132.3">7</text>
<text x="193.3" y="133.2">-5VANA</text>
<text x="65.1" y="141.5">-5VANA</text>
<text x="145.7" y="141.5">+5VANA</text>
<text x="208.3" y="139.6">-5VANA</text>
<text x="121.8" y="148.8">+5VANA</text>
<text x="22.3" y="156.1">Infrared Thermocouple Probe: Omega OS36-2-K-50F</text>
<text x="22.3" y="157.9">Specified range 0-80 degF (Ben H)</text>
<text x="22.3" y="159.7">Design range -13 to +104 degF (-25 to +40 degC)</text>
<text x="105.4" y="157.9">14</text>
<text x="106.2" y="156.1">1</text>
<text x="106.2" y="161.6">2</text>
<text x="109.8" y="157">IN+</text>
<text x="109.8" y="158.9">IN-</text>
<text x="115.5" y="160.7">ALM+</text>
<text x="118" y="157">V+</text>
<text x="122.8" y="161.6">13</text>
<text x="122.8" y="156.1">11</text>
<text x="122.8" y="159.8">12</text>
<text x="142.9" y="161.6">2</text>
<text x="148.4" y="158.7" transform="rotate(-90 148.4 158.7)">7</text>
<text x="22.3" y="163.3">Output of AD595: = (Type K Voltage + 11 uV) x 247.3 (in</text>
<text x="22.3" y="165.2">mV)</text>
<text x="22.3" y="167">@ -25 degC = -236.7 mV</text>
<text x="106.2" y="167.1">3</text>
<text x="106.2" y="163.4">6</text>
<text x="109.8" y="162.5">C+</text>
<text x="109.8" y="164.4">C-</text>
<text x="116" y="162.5">ALM-</text>
<text x="117.7" y="166.2">VO</text>
<text x="122.8" y="167.1">8</text>
<text x="122.8" y="165.3">9</text>
<text x="142.9" y="165.3">3</text>
<text x="154" y="163.4">6</text>
<text x="22.3" y="168.8">@ 40 degC = 401.36 mV</text>
<text x="22.3" y="172.4">To fit into ADC input range of +/- 2.048 V, maximum post</text>
<text x="106.2" y="172.6">4</text>
<text x="106.2" y="168.9">5</text>
<text x="109.8" y="168">T+</text>
<text x="109.8" y="173.5">GND</text>
<text x="109.8" y="169.8">T-</text>
<text x="114.5" y="169.8">CMPEN</text>
<text x="118.1" y="168">FB</text>
<text x="118.4" y="173.5">V-</text>
<text x="122.8" y="172.6">7</text>
<text x="122.8" y="168.9">10</text>
<text x="130.9" y="173.5">-5VANA</text>
<text x="148.4" y="169.8" transform="rotate(-90 148.4 169.8)">4</text>
<text x="3.3" y="174.6">D</text>
<text x="22.3" y="174.2">gain is 5.1. Set post gain to x5.016 so that ADC inputs are</text>
<text x="22.3" y="177.9">@ -25 degC = -1.187 V</text>
<text x="22.3" y="179.7">@ 40 degC = 2.013 V</text>
<text x="145.9" y="179.9">-5VANA</text>
<text x="210.3" y="178.1">Title</text>
<text x="274.9" y="174.6">D</text>
<text x="210.3" y="183.6">Size</text>
<text x="219.5" y="183.6">Number</text>
<text x="256.2" y="183.6">Revision</text>
<text x="210.3" y="189.1">Date:</text>
<text x="210.3" y="190.9">File:</text>
<text x="211.2" y="186.3">B</text>
<text x="218.6" y="190.9">\\..\780-00012-P2, Sch M2 Focus Drive.SchDoc</text>
<text x="218.6" y="189.1">8/11/2010</text>
<text x="247" y="189.1">Sheet</text>
<text x="247" y="190.9">Drawn By:</text>
<text x="252.2" y="189.1">of</text>
<text x="24.6" y="193.7">1</text>
<text x="70.5" y="193.7">2</text>
<text x="116.4" y="193.7">3</text>
<text x="162.2" y="193.7">4</text>
<text x="208.1" y="193.7">5</text>
<text x="254" y="193.7">6</text>
</g>
<g font-size="1.7" fill="#000080">
<text x="25.7" y="34.7">R1</text>
<text x="90" y="34.7">R2</text>
<text x="152.3" y="34.7">R3</text>
<text x="25.7" y="37.6">1K</text>
<text x="48.5" y="38.7">1.5K</text>
<text x="48.5" y="36.9">R4</text>
<text x="90" y="37.6">1K</text>
<text x="112.7" y="38.7">1.5K</text>
<text x="112.7" y="36.9">R5</text>
<text x="152.3" y="37.6">1K</text>
<text x="175.1" y="38.7">1.5K</text>
<text x="175.1" y="36.9">R6</text>
<text x="39.7" y="46.1">U6</text>
<text x="39.7" y="47.9">EE-SX1046</text>
<text x="103.9" y="46.1">U7</text>
<text x="103.9" y="47.9">EE-SX1046</text>
<text x="166.3" y="46.1">U8</text>
<text x="166.3" y="47.9">EE-SX1046</text>
<text x="48.5" y="55.2">R26</text>
<text x="48.5" y="57">1.5K</text>
<text x="112.7" y="57">1.5K</text>
<text x="112.7" y="55.2">R27</text>
<text x="175.1" y="57">1.5K</text>
<text x="175.1" y="55.2">R28</text>
<text x="39.7" y="64.4">U9</text>
<text x="103.9" y="64.4">U10</text>
<text x="166.3" y="64.4">U11</text>
<text x="39.7" y="66.2">EE-SX1046</text>
<text x="103.9" y="66.2">EE-SX1046</text>
<text x="166.3" y="66.2">EE-SX1046</text>
<text x="73.6" y="104.8">C23</text>
<text x="216.7" y="103">C22</text>
<text x="55.1" y="113.5">R9</text>
<text x="72.5" y="110.2">0.1uF</text>
<text x="75.3" y="113.5">R10</text>
<text x="142.4" y="113.1">J2</text>
<text x="198.2" y="111.6">R7</text>
<text x="215.6" y="108.3">0.1uF</text>
<text x="218.4" y="111.6">R8</text>
<text x="8.5" y="114.9">J3</text>
<text x="27.8" y="115.8">U13</text>
<text x="55.1" y="116.4">2.49K</text>
<text x="75.3" y="116.4">10K</text>
<text x="170.9" y="114">U12</text>
<text x="198.2" y="114.6">2.49K</text>
<text x="218.4" y="114.6">10K</text>
<text x="218.9" y="119.3">U14</text>
<text x="8.5" y="125.9">PCC-SMP-V-K</text>
<text x="75.8" y="121.1">U15</text>
<text x="75.8" y="123">LT1007CS8#PBF</text>
<text x="95.5" y="124.4">R12</text>
<text x="142.4" y="124.1">PCC-SMP-V-K</text>
<text x="218.9" y="121.1">LT1007CS8#PBF</text>
<text x="238.6" y="125.5">100K</text>
<text x="238.6" y="122.6">R11</text>
<text x="95.5" y="127.4">100K</text>
<text x="106.5" y="131.2">C26</text>
<text x="215.6" y="130.7">C25</text>
<text x="249.6" y="129.4">C24</text>
<text x="249.6" y="131.2">1uF</text>
<text x="27.8" y="137.8">AD595AQ</text>
<text x="72.5" y="137.6">0.1uF</text>
<text x="72.5" y="132.5">C27</text>
<text x="106.5" y="133.1">1uF</text>
<text x="170.9" y="136">AD595AQ</text>
<text x="215.6" y="135.8">0.1uF</text>
<text x="154.4" y="143.3">C28</text>
<text x="153.3" y="148.6">0.1uF</text>
<text x="78.2" y="153.4">J4</text>
<text x="108.5" y="154.3">U16</text>
<text x="135.8" y="154.8">2.49K</text>
<text x="135.8" y="151.9">R13</text>
<text x="156" y="154.8">10K</text>
<text x="156" y="151.9">R14</text>
<text x="156.6" y="159.6">U17</text>
<text x="156.6" y="161.4">LT1007CS8#PBF</text>
<text x="78.2" y="164.4">PCC-SMP-V-K</text>
<text x="176.2" y="165.8">100K</text>
<text x="176.2" y="162.9">R15</text>
<text x="153.3" y="170.9">C30</text>
<text x="187.2" y="169.7">C29</text>
<text x="187.2" y="171.5">1uF</text>
<text x="108.5" y="176.3">AD595AQ</text>
<text x="153.3" y="176.1">0.1uF</text>
</g>
<g font-size="1.7" fill="#800000">
<text x="220.4" y="33.4">PosLimt1</text>
<text x="220.4" y="35.3">PosLimt2</text>
<text x="233.3" y="34.3">PosLimt1</text>
<text x="55.3" y="40.7">PosLimt1</text>
<text x="119.5" y="40.7">PosLimt2</text>
<text x="181.9" y="40.7">PosLimt3</text>
<text x="220.4" y="37.1">PosLimt3</text>
<text x="233.3" y="36.2">PosLimt2</text>
<text x="233.3" y="38">PosLimt3</text>
<text x="220.4" y="42.6">NegLimt1</text>
<text x="220.4" y="44.4">NegLimt2</text>
<text x="220.4" y="46.2">NegLimt3</text>
<text x="233.3" y="43.5">NegLimt1</text>
<text x="233.3" y="45.3">NegLimt2</text>
<text x="233.3" y="47.2">NegLimt3</text>
<text x="220.4" y="53.6">IR_TEMP1</text>
<text x="55.3" y="59.1">NegLimt1</text>
<text x="117.7" y="59.1">NegLimt2</text>
<text x="181.9" y="59.1">NegLimt3</text>
<text x="220.4" y="55.4">IR_TEMP2</text>
<text x="220.4" y="57.2">IR_TEMP3</text>
<text x="233.3" y="54.5">IR_TEMP1</text>
<text x="233.3" y="56.3">IR_TEMP2</text>
<text x="233.3" y="58.1">IR_TEMP3</text>
<text x="114" y="125">IR_TEMP1</text>
<text x="251.6" y="123.1">IR_TEMP2</text>
<text x="194.7" y="163.4">IR_TEMP3</text>
</g>
<text font-size="1.3" x="253.4" y="46.3">TO SUPERFIN</text>
</svg>
